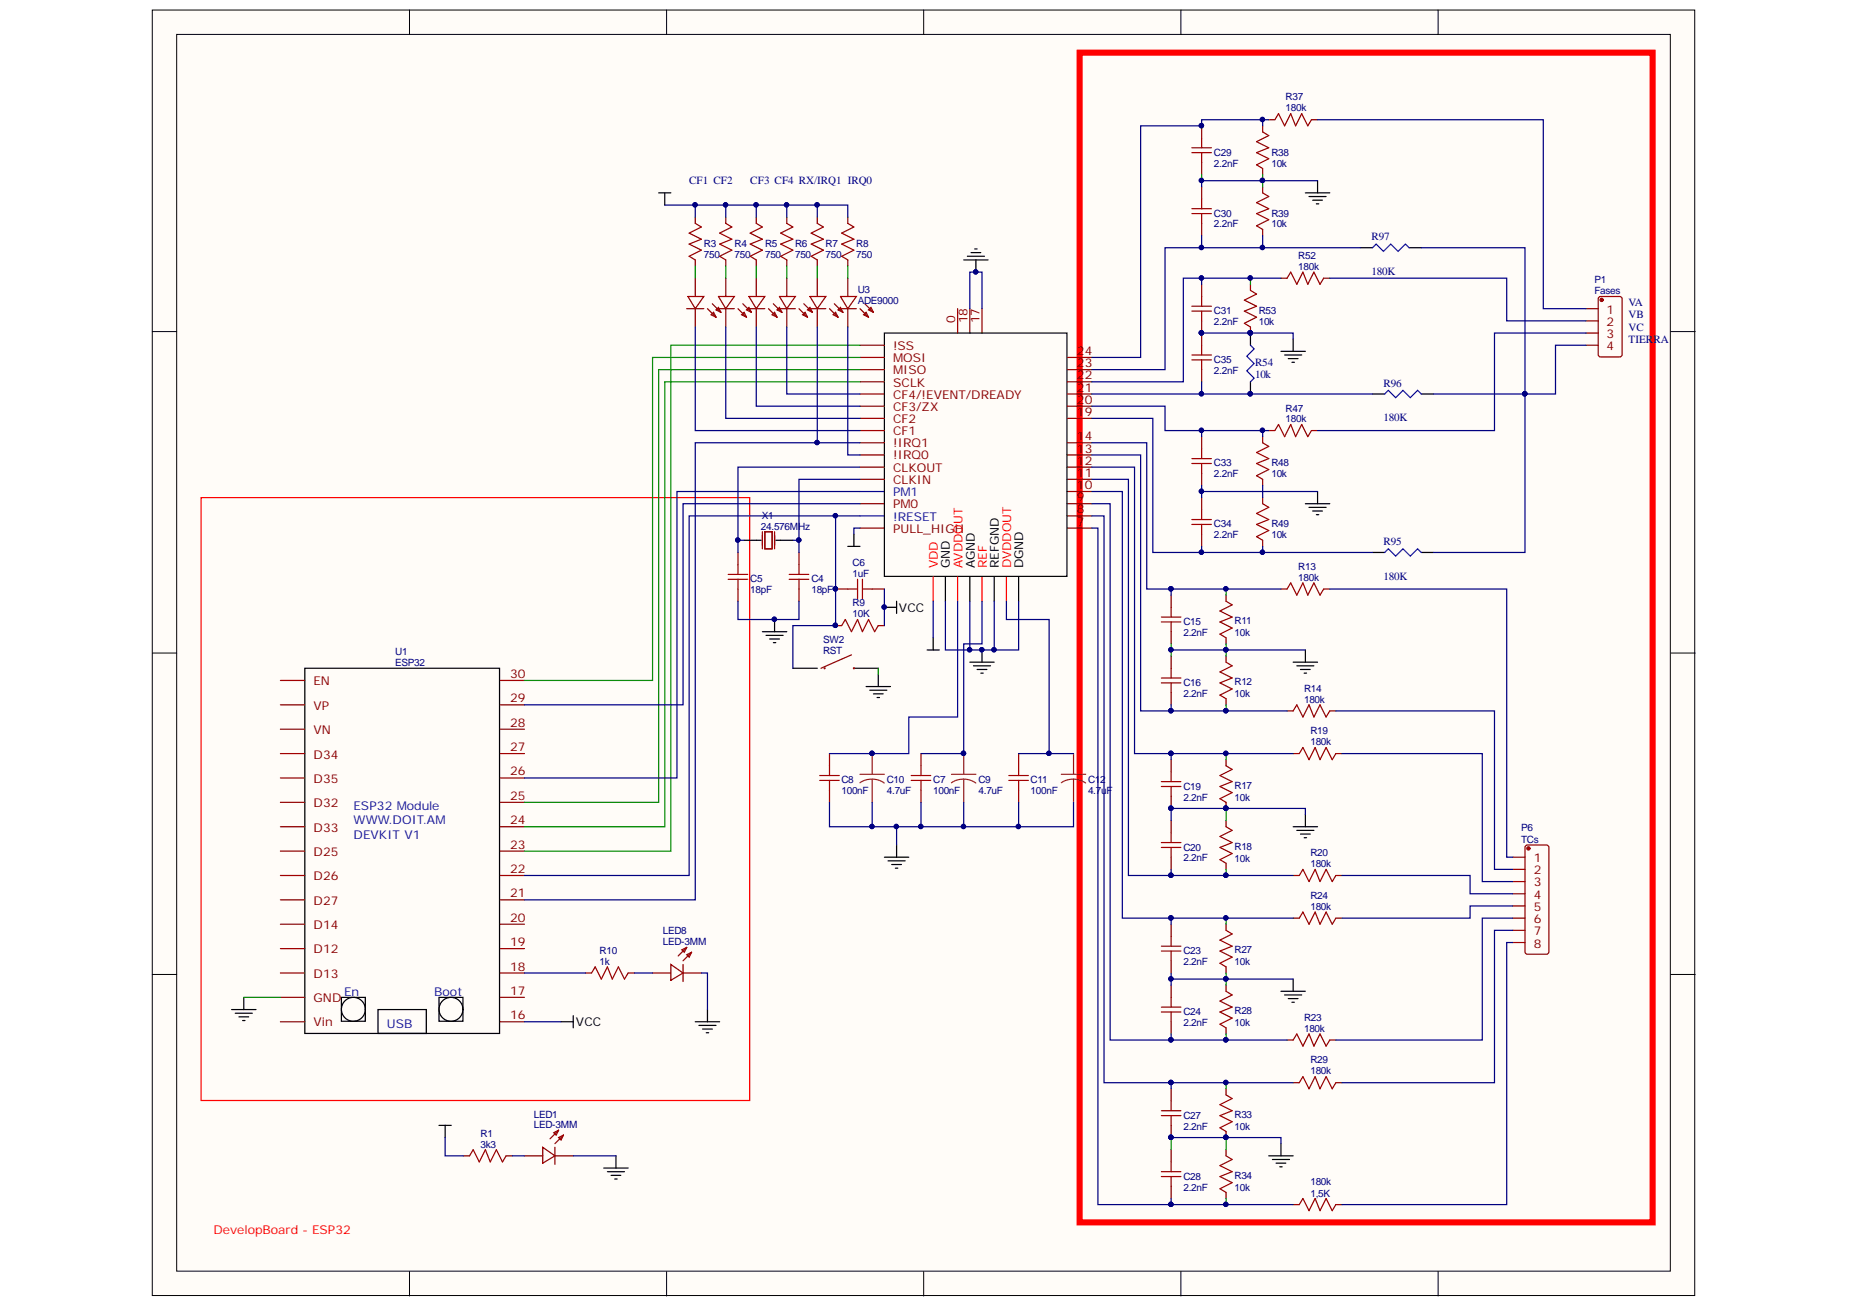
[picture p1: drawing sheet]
<svg xmlns="http://www.w3.org/2000/svg" width="297mm" height="210mm" viewBox="0 0 297 210" stroke-linecap="round" stroke-linejoin="round" font-family="sans-serif">
<g fill="#fffcf8" stroke="#000" stroke-width=".16">
<path d="M24.4 1.6h247.4v206.1h-247.4z"/>
<path d="M28.3 5.5h239.6v198.3h-239.6z"/>
</g>
<g fill="none" stroke="#000" stroke-width=".16">
<path d="M65.7 1.6v3.9M106.9 1.6v3.9M148.1 1.6v3.9M189.4 1.6v3.9M230.7 1.6v3.9M24.4 53.2h3.9M268 53.2h3.9M24.4 104.7h3.9M268 104.7h3.9M24.4 156.3h3.9M268 156.3h3.9M65.7 203.9v3.9"/>
<path d="M106.9 203.9v3.9M148.1 203.9v3.9M189.4 203.9v3.9M230.7 203.9v3.9"/>
</g>
<g fill="none" stroke="#000" stroke-width=".2">
<path d="M105.6 30.9h2M106.6 30.9v2M156.3 39.9h.4M209.4 30.9h3.9M210 31.5h2.7M210.5 32.1h1.6M211.1 32.7h.4M211.3 29v1.9M218.2 39.7h1.9M226 39.7h2M141.8 53.4h29.3v39h-29.3zM154.6 41.7h3.9"/>
<path d="M155.2 41.1h2.7M155.7 40.5h1.6M156.5 41.7v1.9M200.6 53.4v2M205.5 56.3h3.9M206 56.9h2.8M206.6 57.5h1.6M207.2 58.1h.4M207.4 54.4v1.9M200.6 61.2v2M211.3 78.8v2M220.1 63.2h2"/>
<path d="M228 63.2h1.9M119.3 86.6h2.8M124.2 99.3v2M124.4 86.6h2.8M136 87.6h1.9M137 85.7v1.9M141.8 97.4h2M143.8 96.4v2M151.6 92.5v3.9M155.5 92.5v3.9M159.5 92.5v3.9M163.4 92.5v3.9"/>
<path d="M209.4 80.8h3.9M210 81.4h2.7M210.5 81.9h1.6M211.1 82.5h.4M220.1 88.6h2M228 88.6h1.9M48.9 107.2h31.2v58.5h-31.2zM122.3 101.3h3.9M122.9 101.9h2.7M123.4 102.5h1.6M124 103.1h.4M127.2 107.2h3.9"/>
<path d="M137 107.2h3.9M138.9 110.1h3.9M139.5 110.7h2.7M140.1 111.3h1.6M140.7 111.8h.4M140.9 108.1v2M148.7 104.2h2M149.7 102.3v1.9M155.5 106.2h4M156.1 106.8h2.8M156.7 107.4h1.6M157.3 107.9h.4"/>
<path d="M157.5 104.2v2M207.4 106.2h3.9M208 106.8h2.7M208.6 107.4h1.5M209.2 107.9h.4M209.4 104.2v2M141.8 137.5h4M142.4 138h2.8M143 138.6h1.6M143.6 139.2h.4M143.8 135.5v2M207.4 132.6h3.9"/>
<path d="M208 133.2h2.7M208.6 133.7h1.5M209.2 134.3h.4M209.4 130.6v2M39.1 159.9v2M54.8 159.9h3.8v3.9h-3.8zM70.4 159.9h3.8v3.9h-3.8zM205.5 159h3.9M206 159.5h2.8M207.4 157v2M37.1 161.9h4M37.7 162.5h2.8"/>
<path d="M38.3 163.1h1.6M38.9 163.6h.4M60.6 161.9h7.8v3.8h-7.8zM90 163.8h1.9M91.9 162.9v1.9M111.5 163.8h3.9M112.1 164.4h2.7M112.7 165h1.6M113.3 165.6h.4M113.5 161.9v1.9M206.6 160.1h1.6M207.2 160.7h.4"/>
<path d="M70.4 180.5h2M71.4 180.5v1.9M96.8 187.3h3.9M97.4 187.9h2.8M98 188.5h1.6M98.6 189.1h.4M98.8 185.3v2M203.5 185.3h3.9M204.1 185.9h2.7M204.7 186.5h1.5M205.3 187.1h.3M205.5 183.4v1.9"/>
<circle cx="56.7" cy="161.8" r="1.92"/>
<circle cx="72.3" cy="161.8" r="1.92"/>
</g>
<g fill="#000080" stroke="#000080" stroke-width=".16">
<circle cx="124.2" cy="99.3" r=".35"/>
<circle cx="141.8" cy="97.3" r=".35"/>
<circle cx="157.5" cy="104.2" r=".35"/>
<circle cx="156.5" cy="43.6" r=".35"/>
<circle cx="134" cy="94.4" r=".35"/>
<circle cx="154.5" cy="120.8" r=".35"/>
<circle cx="139.8" cy="120.8" r=".35"/>
<circle cx="187.8" cy="129.6" r=".35"/>
<circle cx="187.8" cy="182.4" r=".35"/>
<circle cx="192.7" cy="20.1" r=".35"/>
<circle cx="192.7" cy="53.4" r=".35"/>
<circle cx="134" cy="100.3" r=".35"/>
<circle cx="196.6" cy="129.6" r=".35"/>
<circle cx="196.6" cy="182.4" r=".35"/>
<circle cx="200.5" cy="53.4" r=".35"/>
<circle cx="200.5" cy="63.1" r=".35"/>
<circle cx="134" cy="82.7" r=".35"/>
<circle cx="131" cy="71" r=".35"/>
<circle cx="128.1" cy="86.6" r=".35"/>
<circle cx="118.3" cy="86.6" r=".35"/>
<circle cx="111.5" cy="32.8" r=".35"/>
<circle cx="116.4" cy="32.8" r=".35"/>
<circle cx="121.3" cy="32.8" r=".35"/>
<circle cx="126.2" cy="32.8" r=".35"/>
<circle cx="131" cy="32.8" r=".35"/>
<circle cx="155.5" cy="104.2" r=".35"/>
<circle cx="159.4" cy="104.2" r=".35"/>
<circle cx="139.8" cy="132.5" r=".35"/>
<circle cx="143.7" cy="132.5" r=".35"/>
<circle cx="147.7" cy="132.5" r=".35"/>
<circle cx="154.5" cy="132.5" r=".35"/>
<circle cx="163.3" cy="132.5" r=".35"/>
<circle cx="168.2" cy="120.8" r=".35"/>
<circle cx="196.6" cy="94.4" r=".35"/>
<circle cx="196.6" cy="114" r=".35"/>
<circle cx="187.8" cy="104.2" r=".35"/>
<circle cx="196.6" cy="104.2" r=".35"/>
<circle cx="196.6" cy="120.8" r=".35"/>
<circle cx="196.6" cy="140.3" r=".35"/>
<circle cx="196.6" cy="173.6" r=".35"/>
<circle cx="196.6" cy="193.1" r=".35"/>
<circle cx="196.6" cy="157" r=".35"/>
<circle cx="196.6" cy="166.7" r=".35"/>
<circle cx="196.6" cy="147.2" r=".35"/>
<circle cx="187.8" cy="193.1" r=".35"/>
<circle cx="187.8" cy="173.6" r=".35"/>
<circle cx="187.8" cy="166.7" r=".35"/>
<circle cx="187.8" cy="147.2" r=".35"/>
<circle cx="187.8" cy="140.3" r=".35"/>
<circle cx="187.8" cy="120.8" r=".35"/>
<circle cx="187.8" cy="114" r=".35"/>
<circle cx="187.8" cy="94.4" r=".35"/>
<circle cx="202.5" cy="28.9" r=".35"/>
<circle cx="192.7" cy="44.6" r=".35"/>
<circle cx="192.7" cy="63.1" r=".35"/>
<circle cx="187.8" cy="157" r=".35"/>
<circle cx="202.5" cy="69" r=".35"/>
<circle cx="192.7" cy="69" r=".35"/>
<circle cx="192.7" cy="78.8" r=".35"/>
<circle cx="192.7" cy="88.6" r=".35"/>
<circle cx="192.7" cy="28.9" r=".35"/>
<circle cx="202.5" cy="19.2" r=".35"/>
<circle cx="192.7" cy="39.7" r=".35"/>
<circle cx="200.5" cy="44.6" r=".35"/>
<circle cx="202.5" cy="39.7" r=".35"/>
<circle cx="202.5" cy="88.6" r=".35"/>
<circle cx="244.6" cy="63.1" r=".35"/>
</g>
<path d="M32.3 79.8h87.9v96.7h-87.9zM149.7 92.5v3.9M153.6 92.5v3.9M157.5 92.5v3.9M161.4 92.5v3.9" fill="none" stroke="#f00" stroke-width=".2"/>
<path d="M173.2 8.5h91.9v187.5h-91.9z" fill="none" stroke="#f00" stroke-width=".98"/>
<g fill="none" stroke="#a00000" stroke-width=".2">
<path d="M204.5 19.2l.6-1 .9 2 1-2 .8 2 1-2 1 2 .5-1M111.5 35.8l1 .6-2 1 2 1-2 .7 2 1-2 1 1 .6M116.4 35.8l1 .6-2 1 2 1-2 .7 2 1-2 1 1 .6M121.3 35.8l1 .6-2 1 2 1-2 .7 2 1-2 1 1 .6M126.2 35.8l1 .6-2 1 2 1-2 .7 2 1-2 1 1 .6M131.1 35.8l1 .6-2 1 2 1-2 .7 2 1-2 1 1 .6M136 35.8l1 .6-2 1 2 1-2 .7 2 1-2 1 1 .6M191.2 24.5h3.1M191.2 23.7h3.1M191.2 34.3h3.1M191.2 33.5h3.1M192.7 22.1v1.6"/>
<path d="M192.7 24.5v1.5M192.7 31.9v1.6M192.7 34.3v1.5M202.5 21.2l1 .5-2 1 2 1-2 .8 2 1-2 .9 1 .6M202.5 30.9l1 .6-2 1 2 1-2 .8 2 .9-2 1 1 .6M191.2 49.9h3.1M191.2 49.1h3.1M191.2 57.7h3.1M191.2 56.9h3.1M192.7 47.5v1.6M192.7 49.9v1.6M192.7 55.4v1.5"/>
<path d="M192.7 57.7v1.6M200.6 46.6l.9 .6-1.9 .9 1.9 1-1.9 .8 1.9 1-1.9 .9 1 .6M206.4 44.6l.6-1 1 2 1-2 .8 2 .9-2 1 2 .6-1M191.2 74.3h3.1M191.2 73.5h3.1M192.7 72v1.5M192.7 74.3v1.6M202.5 71l1 .6-2 1 2 .9-2 .8 2 1-2 1 1 .6M204.5 69l.6-.9 .9 1.9 1-1.9 .8 1.9 1-1.9 1 1.9 .5-1M116.8 92.9h3.1M116.8 92.1h3.1M118.4 90.5v1.6"/>
<path d="M118.4 92.9v1.6M126.6 92.9h3.1M126.6 92.1h3.1M128.1 90.5v1.6M128.1 92.9v1.6M136 94.5h1.5M137.5 92.9v3.1M138.3 92.9v3.1M138.3 94.5h1.6M186.3 99.7h3.1M186.3 98.9h3.1M187.8 97.4v1.5"/>
<path d="M187.8 99.7v1.6M191.2 84.1h3.1M191.2 83.3h3.1M192.7 81.7v1.6M192.7 84.1v1.6M196.6 96.4l1 .6-1.9 1 1.9 .9-1.9 .8 1.9 1-1.9 1 .9 .6M202.5 80.8l1 .6-2 .9 2 1-2 .8 2 1-2 .9 1 .6M206.4 94.5l.6-1 1 1.9 1-1.9 .8 1.9 .9-1.9 1 1.9 .6-.9M135 100.3l.6-1 1 2 .9-2 .8 2 1-2 1 2 .6-1M186.3 109.5h3.1M186.3 108.7h3.1M187.8 107.2v1.5"/>
<path d="M187.8 109.5v1.6M196.6 106.2l1 .6-1.9 .9 1.9 1-1.9 .8 1.9 1-1.9 1 .9 .5M207.4 114l.6-1 1 2 1-2 .7 2 1-2 1 2 .6-1M131.5 125.1h3.1M131.5 124.4h3.1M133 122.8v1.6M133 125.1v1.6M146.2 125.1h3.1M146.2 124.4h3.1M147.7 122.8v1.6M147.7 125.1v1.6M161.8 125.1h3.1"/>
<path d="M161.8 124.4h3.1M163.4 122.8v1.6M163.4 125.1v1.6M186.3 126.1h3.1M186.3 125.3h3.1M186.3 135.9h3.1M186.3 135.1h3.1M187.8 123.8v1.5M187.8 126.1v1.6M187.8 133.5v1.6M187.8 135.9v1.6M196.6 122.8l1 .6-1.9 1 1.9 .9-1.9 .8 1.9 1-1.9 1 .9 .6"/>
<path d="M196.6 132.6l1 .6-1.9 .9 1.9 1-1.9 .8 1.9 1-1.9 .9 .9 .6M208.4 120.8l.6-.9 1 1.9 .9-1.9 .8 1.9 1-1.9 1 1.9 .6-1M94.9 156l.6-1 .9 2 1-2 .8 2 1-2 1 2 .5-1M186.3 152.5h3.1M186.3 151.7h3.1M187.8 150.2v1.5M187.8 152.5v1.6M187.8 159.9v1.6M196.6 149.2l1 .6-1.9 .9 1.9 1-1.9 .8 1.9 1-1.9 1 .9 .5M196.6 159l1 .5-1.9 1 1.9 1-1.9 .8 1.9 1-1.9 .9 .9 .6M208.4 140.4l.6-1 1 2 .9-2 .8 2 1-2 1 2 .6-1M208.4 147.2l.6-.9 1 1.9 .9-1.9 .8 1.9 1-1.9 1 1.9 .6-1"/>
<path d="M186.3 162.3h3.1M186.3 161.5h3.1M186.3 178.9h3.1M186.3 178.1h3.1M187.8 162.3v1.5M187.8 176.5v1.6M187.8 178.9v1.6M196.6 175.6l1 .6-1.9 .9 1.9 1-1.9 .8 1.9 1-1.9 .9 .9 .6M207.4 166.8l.6-1 1 2 1-2 .7 2 1-2 1 2 .6-1M208.4 173.6l.6-1 1 2 .9-2 .8 2 1-2 1 2 .6-1M75.3 185.3l.6-.9 1 1.9 1-1.9 .7 1.9 1-1.9 1 1.9 .6-1M186.3 188.7h3.1"/>
<path d="M186.3 187.9h3.1M187.8 186.3v1.6M187.8 188.7v1.5M196.6 185.3l1 .6-1.9 1 1.9 1-1.9 .8 1.9 .9-1.9 1 .9 .6M208.4 193.2l.6-1 1 1.9 .9-1.9 .8 1.9 1-1.9 1 1.9 .6-.9"/>
</g>
<g fill="none" stroke="#800" stroke-width=".2">
<path d="M203.5 19.2h1M210.3 19.2h1M111.5 34.8v1M116.4 34.8v1M121.3 34.8v1M126.2 34.8v1M131.1 34.8v1M136 34.8v1M192.7 20.2v1.9M192.7 26v2M192.7 30v1.9M192.7 35.8v2"/>
<path d="M202.5 20.2v1M202.5 27v1M202.5 30v.9M202.5 36.8v1M110.1 49.5h2.8M110.3 47.5h2.6l-1.4 2zM111.5 41.7v1M111.5 44.6v2.9M111.5 49.5v2.9M113.5 49.5l1.3 1.4M114.1 50.5l.3-.4 .4 .8zM114.3 48.7l1.3 1.4"/>
<path d="M114.8 49.7l.4-.4 .4 .8zM115 49.5h2.8M115.2 47.5h2.6l-1.4 2zM116.4 41.7v1M116.4 44.6v2.9M116.4 49.5v2.9M118.4 49.5l1.3 1.4M118.9 50.5l.4-.4 .4 .8zM119.1 48.7l1.4 1.4M119.7 49.7l.4-.4 .4 .8zM119.9 49.5h2.8M120.1 47.5h2.6l-1.4 2z"/>
<path d="M121.3 41.7v1M121.3 44.6v2.9M121.3 49.5v2.9M123.3 49.5l1.3 1.4M123.8 50.5l.4-.4 .4 .8zM124 48.7l1.4 1.4M124.6 49.7l.4-.4 .4 .8zM124.8 49.5h2.8M125 47.5h2.6l-1.4 2zM126.2 41.7v1M126.2 44.6v2.9M126.2 49.5v2.9"/>
<path d="M128.1 49.5l1.4 1.4M128.7 50.5l.4-.4 .4 .8zM128.9 48.7l1.4 1.4M129.5 49.7l.4-.4 .4 .8zM129.7 49.5h2.8M129.9 47.5h2.6l-1.4 2zM131.1 41.7v1M131.1 44.6v2.9M131.1 49.5v2.9M133 49.5l1.4 1.4M133.6 50.5l.4-.4 .4 .8zM133.8 48.7l1.4 1.4"/>
<path d="M134.4 49.7l.4-.4 .4 .8zM134.6 49.5h2.7M134.8 47.5h2.5l-1.3 2zM136 41.7v1M136 44.6v2.9M136 49.5v2.9M137.9 49.5l1.4 1.4M137.9 59.3h3.9M137.9 57.3h3.9M137.9 55.4h3.9M138.5 50.5l.4-.4 .4 .8zM138.7 48.7l1.4 1.4"/>
<path d="M139.3 49.7l.4-.4 .4 .8zM153.6 49.5v3.9M155.5 49.5v3.9M157.5 49.5v3.9M171.2 59.3h3.9M171.2 57.3h3.9M192.7 45.6v1.9M192.7 51.5v3.9M192.7 59.3v1.9M200.6 45.6v1M200.6 52.4v1M205.5 44.6h.9"/>
<path d="M212.3 44.6h1M254.4 49.5h1.9M254.4 55.4h1.9M254.4 51.5h1.9M254.4 53.4h1.9M256.4 47.7l.3-.2h3.1l.3 .2 .1 9.1-.2 .4h-3.3l-.3-.2zM137.9 69h3.9M137.9 74.9h3.9M137.9 76.9h3.9M137.9 73h3.9M137.9 71h3.9M137.9 67.1h3.9"/>
<path d="M137.9 65.1h3.9M137.9 63.2h3.9M137.9 61.2h3.9M171.2 78.8h3.9M171.2 74.9h3.9M171.2 76.9h3.9M171.2 73h3.9M171.2 71h3.9M171.2 67.1h3.9M171.2 65.1h3.9M171.2 63.2h3.9M171.2 61.2h3.9"/>
<path d="M192.7 70v2M192.7 75.9v1.9M192.7 79.8v1.9M202.5 70v1M202.5 76.9v.9M202.5 79.8v1M203.5 69h1M210.3 69h1M118.4 88.6v1.9M118.4 94.5v1.9M122.3 85.3v2.7M122.7 85.3h1.1v2.7h-1.1z"/>
<path d="M124.2 85.3v2.7M128.1 88.6v1.9M128.1 94.5v1.9M134 94.5h2M137.9 80.8h3.9M137.9 84.7h3.9M139.9 94.5h1.9M171.2 80.8h3.9M171.2 82.7h3.9M171.2 84.7h3.9M187.8 95.4v2M192.7 85.7v1.9"/>
<path d="M196.6 95.4v1M202.5 86.6v1M205.5 94.5h.9M212.3 94.5h1M45 109.1h3.9M45 113h3.9M45 116.9h3.9M80.2 109.1h3.9M80.2 113h3.9M80.2 116.9h3.9M134 100.3h1M136.6 105l-4.9 2.2"/>
<path d="M140.9 100.3h.9M187.8 101.3v1.9M187.8 105.2v2M187.8 111.1v1.9M196.6 102.3v.9M196.6 105.2v1M196.6 112v1M206.4 114h1M213.3 114h1M45 120.8h3.9M45 124.8h3.9M45 128.7h3.9"/>
<path d="M45 132.6h3.9M45 136.5h3.9M80.2 120.8h3.9M80.2 124.8h3.9M80.2 128.7h3.9M80.2 132.6h3.9M80.2 136.5h3.9M133 120.8v2M133 126.7v2M147.7 120.8v2M147.7 126.7v2M163.4 120.8v2"/>
<path d="M163.4 126.7v2M187.8 121.8v2M187.8 127.7v1.9M187.8 131.6v1.9M187.8 137.5v1.9M196.6 121.8v1M196.6 128.7v.9M196.6 131.6v1M196.6 138.4v1M207.4 120.8h1M214.3 120.8h.9M242.6 137.5h2"/>
<path d="M242.6 139.4h2M244.6 135.7l.4-.2h3l.2 .1 .2 .3v16.7v.2l-.4 .2h-3l-.4-.2v-.2zM45 156h3.9M45 140.4h3.9M45 144.3h3.9M45 148.2h3.9M45 152.1h3.9M45 159.9h3.9M80.2 156h3.9M80.2 140.4h3.9M80.2 144.3h3.9M80.2 148.2h3.9"/>
<path d="M80.2 152.1h3.9M80.2 159.9h3.9M93.9 156h1M100.7 156h1M104.7 156h2.9M107.6 154.7l2 1.3-2 1.2zM109.4 152.3l.7-.4-.3 .8zM109.6 156h2.9M109.6 154.7v2.7M110.1 153.1l.8-.4-.4 .8zM110.1 151.9l-1.3 1.4M110.9 152.7l-1.3 1.4"/>
<path d="M187.8 148.2v2M187.8 154.1v1.9M187.8 158v1.9M196.6 148.2v1M196.6 155v1M196.6 158v1M207.4 140.4h1M207.4 147.2h1M214.3 140.4h.9M214.3 147.2h.9M242.6 147.2h2M242.6 141.4h2"/>
<path d="M242.6 143.3h2M242.6 145.3h2M242.6 149.2h2M242.6 151.1h2M45 163.8h3.9M80.2 163.8h3.9M187.8 163.8v2M187.8 174.6v1.9M196.6 164.8v1M196.6 174.6v1M206.4 166.8h1M207.4 173.6h1"/>
<path d="M213.3 166.8h1M214.3 173.6h.9M74.3 185.3h1M81.2 185.3h1M84.1 185.3h2.9M87 184l2 1.3-2 1.2zM88.8 181.6l.8-.4-.4 .8zM89 185.3h2.9M89 184v2.7M89.6 182.4l.8-.4-.4 .8zM89.6 181.2l-1.4 1.4M90.4 182l-1.4 1.4"/>
<path d="M187.8 180.5v1.9M187.8 184.4v1.9M187.8 190.2v2M196.6 181.4v1M196.6 184.4v.9M196.6 191.2v1M207.4 193.2h1M214.3 193.2h.9"/>
</g>
<g fill="none" stroke="#8d2323" stroke-width=".2">
<path d="M137.9 124.2h3.9M139.9 124.9l-1.2 .2-.8 .4M139.9 120.8v3.4M139.9 124.9v3.8M139.9 124.9l.8 .1 1.1 .6M152.6 124.2h3.9M154.6 124.9l-.9 .1-1.1 .5M154.6 120.8v3.4M154.6 124.9v3.8M154.6 124.9l.8 .1 1.1 .6M170.2 124.2h3.9M172.2 124.9l-1.2 .2-.8 .4"/>
<path d="M172.2 120.8v3.4M172.2 124.9v3.8M172.2 124.9l.8 .1 1.1 .6"/>
</g>
<path d="M132.3 107.2h.1M137 107.2h.1" fill="none" stroke="#800" stroke-width=".37"/>
<path d="M220.1 39.7l.6-.6 1.2 1.2 1.2-1.2 1.1 1.2 1.2-1.2 .6 .6M200.6 55.4l.5 .5-1.1 1.2 1.1 1.2-1.1 1.2 1.1 1.1-.5 .6M137.9 78.8h3.9M222.1 63.2l.6-.6 1.1 1.2 1.2-1.2 1.2 1.2 1.2-1.2 .6 .6M137.9 82.7h3.9M222.1 88.6l.6-.6 1.1 1.2 1.2-1.2 1.2 1.2 1.2-1.2 .6 .6" fill="none" stroke="#00f" stroke-width=".2"/>
<g fill="#800" stroke="#800" stroke-width=".2">
<circle cx="256.9" cy="48.1" r=".25"/>
<circle cx="245.1" cy="136" r=".25"/>
</g>
<g fill="none" stroke="#000080" stroke-width=".2">
<path d="M202.5 19.2v1M203.5 19.2h-10.8v1h-9.8v37.1h-7.8M211.3 19.2h36.2v30.3h6.9M106.6 32.9h4.9v1.9M111.5 32.9h4.9v1.9M116.4 32.9h4.9v1.9M121.3 32.9h4.9v1.9M126.2 32.9h4.9v1.9M131.1 32.9h4.9v1.9M192.7 39.7h-5.8v19.6h-11.8M192.7 37.8v1.9h9.8v-1.9M202.5 39.7h15.7"/>
<path d="M211.3 29h-18.6v1M228 39.7h16.6v23.5M111.5 52.4v16.6h26.4M116.4 52.4v14.7h21.5M121.3 52.4v12.7h16.6M126.2 52.4v10.8h11.7M131.1 52.4v18.6M136 52.4v20.6h1.9M155.5 49.5v-5.9h2v5.9M192.7 44.6h-2.9v16.6h-14.7M192.7 53.4h14.7v1M205.5 44.6h-12.8v1"/>
<path d="M213.3 44.6h28.4v6.9h12.7M254.4 53.4h-14.7v15.6h-28.4M254.4 55.4h-4.9v7.8h-4.9M137.9 78.8h-29.3v46h-24.5M137.9 71h-26.4v73.3h-27.4M137.9 76.9h-9.8v9.7h-.9M137.9 74.9h-19.5v13.7M175.1 78.8h4.9v68.4h7.8M175.1 76.9h5.9v63.5h6.8M175.1 74.9h6.9v45.9h5.8M175.1 73h7.8v41h4.9M175.1 71h8.8v23.5h3.9"/>
<path d="M175.1 65.1h11.8v3.9h16.6M175.1 67.1h9.8v21.5h7.8v-1M175.1 63.2h45M192.7 77.8v2M192.7 61.2v2M192.7 69v1M192.7 78.8h18.6M202.5 69v1M202.5 77.8v2M229.9 63.2h14.7M244.6 63.2v25.4h-14.7M118.4 96.4v2.9h9.7v-2.9"/>
<path d="M118.4 86.6h.9M128.1 86.6v2M134 82.7v17.6h-6.8v6.9M137.9 80.8h-28.3v32.2h-25.5M137.9 82.7h-27.4v57.7h-26.4M137.9 84.7h-.9v1M141.8 94.5v5.8M149.7 96.4v5.9M151.6 96.4v7.8h11.8v-7.8M155.5 96.4v7.8M157.5 96.4v6.8h-2.9v17.6h-6.9M159.5 96.4v7.8"/>
<path d="M161.4 96.4v2.9h6.9v21.5h3.9M175.1 84.7h1v108.5h11.7M175.1 82.7h2v90.9h10.7M175.1 80.8h3v86h9.7M187.8 94.5h17.7M187.8 94.5v.9M202.5 87.6v1h-9.8M202.5 88.6h17.6M213.3 94.5h28.4v43h.9M187.8 113v1M187.8 104.2h21.6M187.8 114h18.6"/>
<path d="M214.3 114h25.4v25.4h2.9M133 128.7v3.9h21.6v-3.9M139.9 128.7v3.9M143.8 132.6v2.9M147.7 128.7v3.9M163.4 128.7v3.9h-8.8M163.4 120.8h4.9M172.2 128.7v3.9h-8.8M187.8 120.8h19.6M187.8 120.8v1M187.8 139.4v1M209.4 130.6v-1h-21.6v2"/>
<path d="M215.2 120.8h22.5v20.6h4.9M84.1 156h9.8M101.7 156h3M112.5 156h1v5.9M187.8 147.2h19.6M187.8 156v1h19.6M187.8 147.2v1M187.8 157v1M187.8 140.4h19.6M215.2 140.4h20.6v2.9h6.8M242.6 145.3h-6.8v1.9h-20.6M242.6 147.2h-4.9v19.6h-23.4"/>
<path d="M242.6 149.2h-2.9v24.4h-24.5M242.6 151.1h-.9v42.1h-26.5M84.1 163.8h5.9M187.8 173.6h19.6M187.8 165.8v1M187.8 173.6v1M187.8 166.8h18.6M71.4 182.4v2.9h2.9M82.2 185.3h1.9M91.9 185.3h6.9M187.8 193.2h19.6M187.8 182.4h17.7v1"/>
<path d="M187.8 192.2v1"/>
</g>
<g fill="none" stroke="#080" stroke-width=".2">
<path d="M192.7 28v1M202.5 28v2M111.5 42.7v1.9M116.4 42.7v1.9M121.3 42.7v1.9M126.2 42.7v1.9M131.1 42.7v1.9M136 42.7v1.9M137.9 57.3h-33.2v51.8h-20.6M137.9 59.3h-32.3v69.4h-21.5M137.9 55.4h-30.3v81.1h-23.5M200.6 44.6v1"/>
<path d="M137.9 61.2h-31.3v71.4h-22.5M196.6 94.5v.9M140.9 107.2v.9M187.8 103.2v2M196.6 103.2v2M196.6 113v1M196.6 120.8v1M196.6 129.6v2M196.6 139.4v1M39.1 159.9h5.9M196.6 156v2M196.6 147.2v1"/>
<path d="M196.6 165.8v1M196.6 173.6v1M187.8 182.4v2M196.6 182.4v2M196.6 192.2v1"/>
</g>
<path d="M153.6 96.4v18.6h-7.8v5.8h-12.8" fill="none" stroke="#0c0087" stroke-width=".2"/>
<g font-size="1.9" fill="#800">
<text x="153.2" y="51.8" transform="rotate(-90 153.2 51.8)">0</text>
<text x="155.2" y="51.8" transform="rotate(-90 155.2 51.8)">18</text>
<text x="157.1" y="51.8" transform="rotate(-90 157.1 51.8)">17</text>
<text x="257.7" y="50.3">1</text>
<text x="257.7" y="52.2">2</text>
<text x="143.2" y="58.1">MOSI</text>
<text x="143.2" y="56.1">!SS</text>
<text x="172.7" y="58.9">23</text>
<text x="172.7" y="56.9">24</text>
<text x="257.7" y="54.2">3</text>
<text x="257.7" y="56.1">4</text>
<text x="143.2" y="65.9">CF3/ZX</text>
<text x="143.2" y="64">CF4/!EVENT/DREADY</text>
<text x="143.2" y="62">SCLK</text>
<text x="143.2" y="60">MISO</text>
<text x="172.7" y="64.7">20</text>
<text x="172.7" y="62.8">21</text>
<text x="172.7" y="60.8">22</text>
<text x="143.2" y="71.7">!IRQ1</text>
<text x="143.2" y="69.8">CF1</text>
<text x="143.2" y="67.9">CF2</text>
<text x="172.7" y="70.6">14</text>
<text x="172.7" y="66.7">19</text>
<text x="143.2" y="77.6">CLKIN</text>
<text x="143.2" y="75.7">CLKOUT</text>
<text x="143.2" y="73.7">!IRQ0</text>
<text x="172.7" y="74.5">12</text>
<text x="172.7" y="76.5">11</text>
<text x="172.7" y="72.6">13</text>
<text x="143.2" y="81.5">PM0</text>
<text x="172.7" y="82.3">8</text>
<text x="172.7" y="78.4">10</text>
<text x="172.7" y="80.3">9</text>
<text x="143.2" y="85.4">PULL_HIGH</text>
<text x="172.7" y="84.3">7</text>
<text x="50.3" y="109.9">EN</text>
<text x="50.3" y="113.8">VP</text>
<text x="81.8" y="112.6">29</text>
<text x="81.8" y="108.7">30</text>
<text x="50.3" y="117.7">VN</text>
<text x="81.8" y="116.6">28</text>
<text x="50.3" y="121.6">D34</text>
<text x="50.3" y="125.5">D35</text>
<text x="81.8" y="124.3">26</text>
<text x="81.8" y="120.4">27</text>
<text x="50.3" y="129.4">D32</text>
<text x="81.8" y="128.2">25</text>
<text x="50.3" y="133.4">D33</text>
<text x="50.3" y="137.2">D25</text>
<text x="81.8" y="136.1">23</text>
<text x="81.8" y="132.2">24</text>
<text x="50.3" y="141.1">D26</text>
<text x="81.8" y="143.9">21</text>
<text x="81.8" y="139.9">22</text>
<text x="246" y="138.3">1</text>
<text x="246" y="140.2">2</text>
<text x="246" y="142.1">3</text>
<text x="50.3" y="145.1">D27</text>
<text x="50.3" y="149">D14</text>
<text x="81.8" y="147.8">20</text>
<text x="246" y="144.1">4</text>
<text x="246" y="146">5</text>
<text x="246" y="148">6</text>
<text x="246" y="149.9">7</text>
<text x="50.3" y="152.9">D12</text>
<text x="81.8" y="155.7">18</text>
<text x="81.8" y="151.7">19</text>
<text x="246" y="151.9">8</text>
<text x="50.3" y="156.8">D13</text>
<text x="50.3" y="160.7">GND</text>
<text x="81.8" y="159.5">17</text>
<text x="50.3" y="164.6">Vin</text>
<text x="81.8" y="163.4">16</text>
</g>
<g font-size="1.9" fill="#00f">
<text x="143.2" y="79.6">PM1</text>
<text x="143.2" y="83.5">!RESET</text>
<text x="56.7" y="129.8">ESP32 Module</text>
<text x="56.7" y="132.1">WWW.DOIT.AM</text>
<text x="56.7" y="134.5">DEVKIT V1</text>
<text x="55.2" y="159.7">En</text>
<text x="69.6" y="159.7">Boot</text>
<text x="62" y="164.8">USB</text>
</g>
<g font-size="1.9" fill="#f00">
<text x="150.4" y="91.2" transform="rotate(-90 150.4 91.2)">VDD</text>
<text x="154.4" y="91.2" transform="rotate(-90 154.4 91.2)">AVDDOUT</text>
<text x="158.3" y="91.2" transform="rotate(-90 158.3 91.2)">REF</text>
<text x="162.2" y="91.2" transform="rotate(-90 162.2 91.2)">DVDDOUT</text>
<text x="34.2" y="197.9">DevelopBoard - ESP32</text>
</g>
<g font-size="1.9">
<text x="152.4" y="91.2" transform="rotate(-90 152.4 91.2)">GND</text>
<text x="156.3" y="91.2" transform="rotate(-90 156.3 91.2)">AGND</text>
<text x="160.2" y="91.2" transform="rotate(-90 160.2 91.2)">REFGND</text>
<text x="164.1" y="91.2" transform="rotate(-90 164.1 91.2)">DGND</text>
<text x="144.2" y="98.2">VCC</text>
<text x="92.4" y="164.6">VCC</text>
</g>
<g font-size="1.8" fill="#000080">
<text x="110.5" y="29.5">CF1 CF2</text>
<text x="120.3" y="29.5">CF3 CF4 RX/IRQ1 IRQ0</text>
<text x="220" y="38.6">R97</text>
<text x="220" y="44">180K</text>
<text x="261.2" y="49.1">VA</text>
<text x="261.2" y="51.1">VB</text>
<text x="261.2" y="53">VC</text>
<text x="201.3" y="58.7">R54</text>
<text x="261.2" y="54.9">TIERRA</text>
<text x="201.3" y="60.7">10k</text>
<text x="221.9" y="62">R96</text>
<text x="221.9" y="67.5">180K</text>
<text x="221.9" y="87.4">R95</text>
<text x="221.9" y="92.9">180K</text>
</g>
<g font-size="1.6" fill="#000080">
<text x="206.2" y="16.1">R37</text>
<text x="206.2" y="17.9">180k</text>
<text x="194.7" y="25">C29</text>
<text x="194.7" y="26.7">2.2nF</text>
<text x="203.9" y="25">R38</text>
<text x="203.9" y="26.7">10k</text>
<text x="194.7" y="34.8">C30</text>
<text x="203.9" y="34.8">R39</text>
<text x="112.9" y="39.7">R3</text>
<text x="112.9" y="41.4">750</text>
<text x="117.8" y="39.6">R4</text>
<text x="117.8" y="41.3">750</text>
<text x="122.7" y="39.6">R5</text>
<text x="122.7" y="41.3">750</text>
<text x="127.5" y="39.6">R6</text>
<text x="127.5" y="41.3">750</text>
<text x="132.4" y="39.6">R7</text>
<text x="132.4" y="41.3">750</text>
<text x="137.3" y="39.6">R8</text>
<text x="137.3" y="41.3">750</text>
<text x="194.7" y="36.5">2.2nF</text>
<text x="203.9" y="36.5">10k</text>
<text x="208.2" y="41.5">R52</text>
<text x="137.6" y="47">U3</text>
<text x="208.2" y="43.3">180k</text>
<text x="255.7" y="45.3">P1</text>
<text x="255.7" y="47.2">Fases</text>
<text x="137.6" y="48.8">ADE9000</text>
<text x="194.7" y="50.4">C31</text>
<text x="194.7" y="52.2">2.2nF</text>
<text x="201.9" y="50.4">R53</text>
<text x="201.9" y="52.2">10k</text>
<text x="194.7" y="58.1">C35</text>
<text x="194.7" y="59.9">2.2nF</text>
<text x="206.2" y="66">R47</text>
<text x="206.2" y="67.7">180k</text>
<text x="194.7" y="74.8">C33</text>
<text x="194.7" y="76.5">2.2nF</text>
<text x="203.9" y="74.8">R48</text>
<text x="203.9" y="76.5">10k</text>
<text x="122.2" y="83.2">X1</text>
<text x="122" y="84.9">24.576MHz</text>
<text x="194.7" y="84.6">C34</text>
<text x="194.7" y="86.3">2.2nF</text>
<text x="203.9" y="84.6">R49</text>
<text x="203.9" y="86.3">10k</text>
<text x="120.3" y="93.3">C5</text>
<text x="120.3" y="95">18pF</text>
<text x="130.1" y="93.3">C4</text>
<text x="130.1" y="95">18pF</text>
<text x="136.7" y="90.8">C6</text>
<text x="136.7" y="92.5">1uF</text>
<text x="208.2" y="91.3">R13</text>
<text x="208.2" y="93.1">180k</text>
<text x="136.7" y="97.2">R9</text>
<text x="136.7" y="99">10K</text>
<text x="189.8" y="100.2">C15</text>
<text x="189.8" y="102">2.2nF</text>
<text x="198" y="100.1">R11</text>
<text x="198" y="102">10k</text>
<text x="63.4" y="105.1">U1</text>
<text x="63.4" y="106.8">ESP32</text>
<text x="132" y="103.1">SW2</text>
<text x="132" y="104.8">RST</text>
<text x="189.8" y="110">C16</text>
<text x="189.8" y="111.8">2.2nF</text>
<text x="198" y="109.9">R12</text>
<text x="198" y="111.8">10k</text>
<text x="209.2" y="110.9">R14</text>
<text x="209.2" y="112.7">180k</text>
<text x="210.2" y="117.7">R19</text>
<text x="210.2" y="119.5">180k</text>
<text x="135" y="125.6">C8</text>
<text x="142.2" y="125.6">C10</text>
<text x="149.7" y="125.6">C7</text>
<text x="156.9" y="125.6">C9</text>
<text x="165.3" y="125.6">C11</text>
<text x="174.5" y="125.6">C1</text>
<text x="176.5" y="125.6">2</text>
<text x="135" y="127.4">100nF</text>
<text x="142.2" y="127.4">4.7uF</text>
<text x="149.7" y="127.4">100nF</text>
<text x="156.9" y="127.4">4.7uF</text>
<text x="165.3" y="127.4">100nF</text>
<text x="174.5" y="127.4">4.7u</text>
<text x="177.5" y="127.4">F</text>
<text x="189.8" y="126.6">C19</text>
<text x="189.8" y="128.4">2.2nF</text>
<text x="198" y="126.4">R17</text>
<text x="198" y="128.4">10k</text>
<text x="189.8" y="136.4">C20</text>
<text x="198" y="136.2">R18</text>
<text x="210.2" y="137.2">R20</text>
<text x="244" y="133.3">P6</text>
<text x="244" y="135.1">TCs</text>
<text x="189.8" y="138.1">2.2nF</text>
<text x="198" y="138.2">10k</text>
<text x="210.2" y="139">180k</text>
<text x="106.3" y="149.8">LED8</text>
<text x="210.2" y="144.1">R24</text>
<text x="210.2" y="145.9">180k</text>
<text x="96.2" y="152.9">R10</text>
<text x="96.2" y="154.7">1k</text>
<text x="106.3" y="151.6">LED-3MM</text>
<text x="189.8" y="152.9">C23</text>
<text x="189.8" y="154.7">2.2nF</text>
<text x="198" y="152.9">R27</text>
<text x="198" y="154.7">10k</text>
<text x="189.8" y="162.7">C24</text>
<text x="189.8" y="164.5">2.2nF</text>
<text x="198" y="162.7">R28</text>
<text x="198" y="164.5">10k</text>
<text x="209.2" y="163.7">R23</text>
<text x="209.2" y="165.4">180k</text>
<text x="210.2" y="170.5">R29</text>
<text x="210.2" y="172.3">180k</text>
<text x="85.6" y="179.2">LED1</text>
<text x="189.8" y="179.4">C27</text>
<text x="198" y="179.3">R33</text>
<text x="77.1" y="182.2">R1</text>
<text x="77.1" y="184">3k3</text>
<text x="85.6" y="180.9">LED-3MM</text>
<text x="189.8" y="181.1">2.2nF</text>
<text x="198" y="181.1">10k</text>
<text x="189.8" y="189.2">C28</text>
<text x="189.8" y="190.9">2.2nF</text>
<text x="198" y="189">R34</text>
<text x="198" y="190.9">10k</text>
<text x="210.2" y="190">180k</text>
<text x="210.2" y="191.9">1,5K</text>
</g>
</svg>
